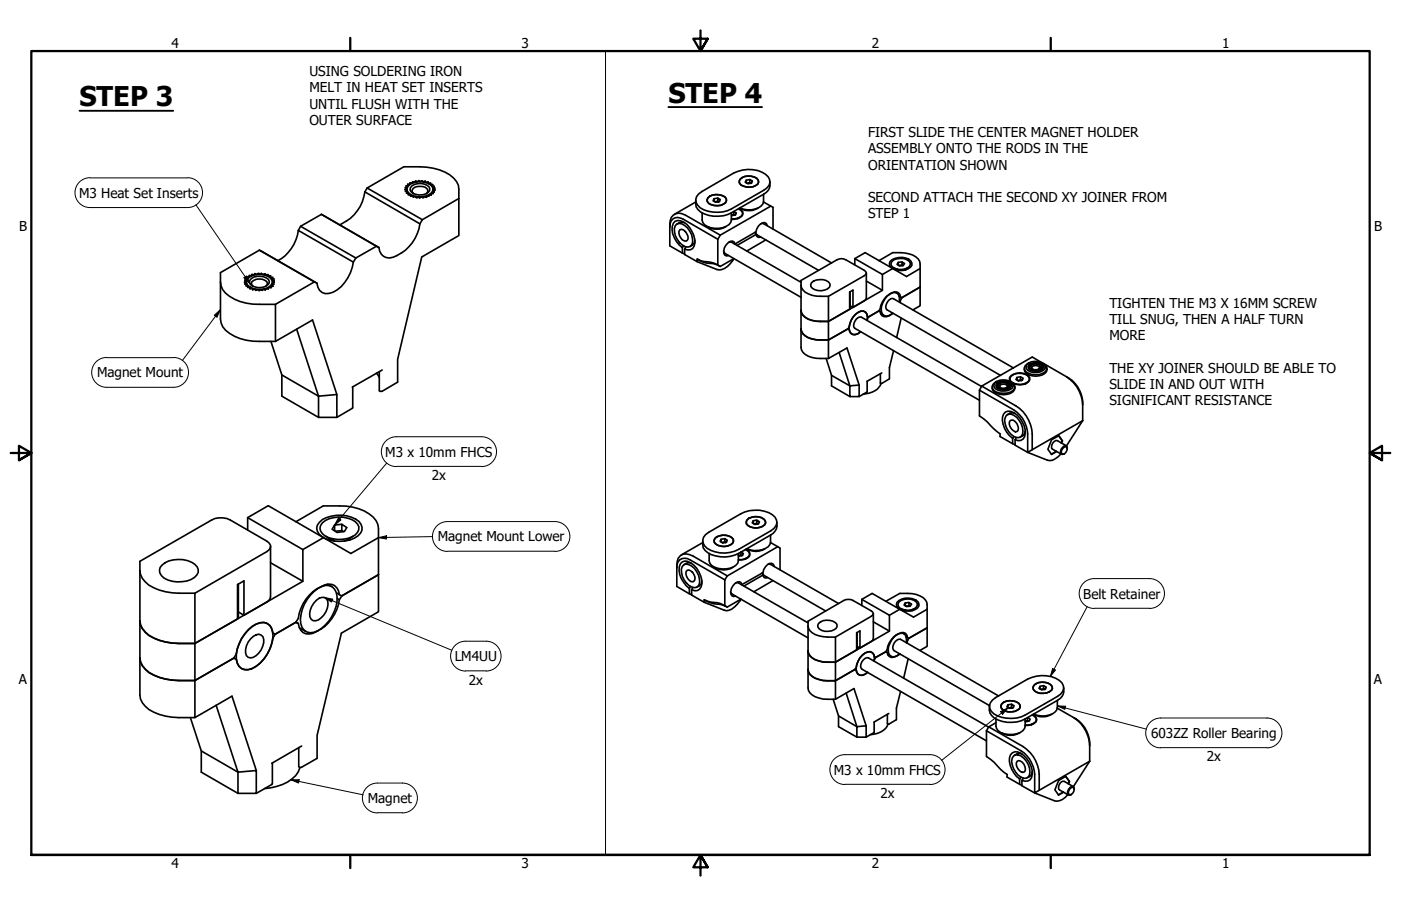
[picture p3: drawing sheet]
<svg xmlns="http://www.w3.org/2000/svg" width="432mm" height="279mm" viewBox="0 0 432 279" stroke-linecap="round" stroke-linejoin="round" font-family="sans-serif">
<!-- layer: Visible (ANSI) -->
<g fill="none" stroke="#000" stroke-width=".51">
<path d="M112.5 59.2a13 13 0 0 1-7.8 10.1M112.5 59.2l16.9 9.8M113.2 58l11.3-6.6a26.4 26.4 0 0 1 12.7 1.7 6.7 6.7 0 0 1 4.2 8.1M113.2 58l-.7 1.2M113.2 58l17 9.8M125.9 57.3a5.6 5.6 0 0 1 7.1 0 1.65 1.65 0 0 1-.7 2.7 6 6 0 0 1-6.4-.6l-.4-.7v-.7zM126.9 57.3a4.3 4.3 0 0 1 5.3 .3l.3 .6a2.08 2.08 0 0 1-2.3 1.9 3.7 3.7 0 0 1-3.8-1.6l.1-.6zM127.5 59.8l-.4-.6a1.46 1.46 0 0 1 1.4-1.7 2.88 2.88 0 0 1 3.4 1.2l-.5 1.1M132.7 56.5h-.7v-.4l-.7 .2-.2-.4-.7 .2-.3-.3-.6 .2-.4-.3-.4 .4-.6-.3-.3 .4-.6-.1-.1 .4-.7-.1v.4h-.7l.2 .4-.7 .1 .3 .4-.6 .1 .4 .4-.5 .2 .5 .3-.3 .3 .6 .2-.3 .4h.7l-.1 .5h.7v.4l.7-.1 .1 .4 .6-.2 .3 .4 .6-.3 .4 .3 .5-.3 .5 .3 .3-.4 .7 .2 .1-.3h.7l.1-.4h.7l-.1-.3 .7-.1-.3-.4 .7-.1-.4-.4 .5-.2-.5-.3 .5-.3-.6-.2 .4-.3M132.7 56.5h.1M132.7 56.5v.4l.6 .1-.2 .3 .6 .2M133.7 57.5h.1"/>
<path d="M215.3 59.8l10.9-6.5a9.4 9.4 0 0 1 10.5 1.2 2.65 2.65 0 0 1-1.3 4.2l-9.9 5.7a10.1 10.1 0 0 1-9.7-.3 2.61 2.61 0 0 1-.5-4.3zM228.1 55.3a4 4 0 0 1 5.6 .3l.1 .5a3 3 0 0 1-3.7 1.6 1.99 1.99 0 0 1-2.3-1.8zM230 55.6l-.3 .6 .8 .4 1.1-.1 .3-.7-.8-.4v.9l.3 .2M231.1 55.4l-1.1 .2v.8M231.1 56.3l-.9 .2M235.3 59.9v2.3a4.3 4.3 0 0 1-5 2.5l-2.3-.5a5.5 5.5 0 0 0 5.6 0M237.3 56a3.4 3.4 0 0 1-1.9 3.9l-9.9 5.7a9.3 9.3 0 0 1-10.4-1l-.5-.8-.2-2.1M79.9 77.2l-12 6.9v14.3a5.3 5.3 0 0 0 2.8 4.4 15.3 15.3 0 0 0 9.2 2.5h5M79.9 77.2l17.8 10.1M79.9 77.2l17 9.7M91.9 71.1a12.4 12.4 0 0 1-6.3 9.3M91.9 71.1l17 9.7"/>
<path d="M92.6 69.8l-.7 1.3M92.6 69.8l17.1 9.8M99.1 66.1l-6.5 3.7M99.1 66.1l17.7 10.2M99.1 66.1l16.9 9.8M109.7 79.6l-.8 1.2M116 75.9l-6.3 3.7M116 75.9l.8 .4M129.4 69a12.5 12.5 0 0 1-9.3 10.6 3.2 3.2 0 0 1-3.3-3.3M130.2 67.8l-.8 1.2M141.4 61.2v11.4l-11.4 6.6-7.4 31.6v7.1l-4.8 2.8h-.8l-.1-6.1M141.4 61.2l-11.2 6.6"/>
<path d="M206.4 70.1a2.56 2.56 0 0 1 1.2-2.8 2.56 2.56 0 0 1 3 .3l10.6 6.2M208.6 69.1a2.86 2.86 0 0 1 3.3 1.2 5.3 5.3 0 0 1 1.3 5.1 1.84 1.84 0 0 1-2.9 .2 5.4 5.4 0 0 1-2.2-5.9zM209.6 70.8a2.38 2.38 0 0 1 2.2 3.3l-.3 .3a2.47 2.47 0 0 1-1.9-3.6zM210.3 76.4a7.5 7.5 0 0 1-3.1-6.6 2.02 2.02 0 0 1 1.3-1.8 2.02 2.02 0 0 1 2.1 .5 8 8 0 0 1 3.6 6.4 2.07 2.07 0 0 1-1 2 2.07 2.07 0 0 1-2.2-.1M210.3 76.4v1.6l.7 .4M210.6 75.8l-.3 .6M211 76.8v1.7l3.9 2.2v-.8a7.8 7.8 0 0 0 4.9 1.4l2.2 .9M211 68.7a2.08 2.08 0 0 0-2.3 .4M211.4 76.1l-.4 .7M214.2 74.2a2.23 2.23 0 0 1-1.5 1.8M214.4 62.3l-6.6 3.8M214.9 79.9a7.5 7.5 0 0 0 4 .9l2.3 .9"/>
<path d="M216.4 65.7v2.2a2.92 2.92 0 0 0 2.6 2.3 5.8 5.8 0 0 0 6.2-1.6l.2-2.9M218.1 69.9a5.5 5.5 0 0 0 5.6 0M218.2 61a4.1 4.1 0 0 1 5.6 .3 1.67 1.67 0 0 1-1.6 2 4.2 4.2 0 0 1-4.2-1.1l-.1-.6zM220.1 61.3l-.3 .6 .8 .5 1.1-.2 .3-.7-.8-.4v.9l.3 .2M221.2 61.1l-1.1 .2v.8M221.2 62l-.9 .2M221.2 73.8v7.9M222 72.5l-10.6-6.1a3 3 0 0 0-3.5-.3 3 3 0 0 0-1.5 3.2v6.5l3.9 2.2M222 72.5l-.8 1.3M223 77.4l.5 .8 23.4 13.5M224.6 74.7h.8l21.5 12.4M226.2 66.2l-.8 .1"/>
<path d="M226.4 75.2h.1M226.4 66.3l-.2-.1v-1l.7 .5-.2 .6-1.3 .1M226.5 75.2l-.2-.6a1.73 1.73 0 0 0-2.5 1 2.74 2.74 0 0 0-.4 3.1l.5 .2 .6-.1M227.4 67.4h.1M227.6 64.4a1.47 1.47 0 0 1 1.1 2.1 3.9 3.9 0 0 1-3.3 1M227.7 64.3l1.2 1a1.66 1.66 0 0 1-1.4 2.1l-2.1 .2M228 67.1l-.7 .3M232.6 71.7l.4 .2M233 72.3a.99 .99 0 0 0 1.4 .8M233 71.9l.4 .6 18.9 10.9M233 71.9v.4M233 72.3l-5.9 3.4"/>
<path d="M234.5 69h.8l21 12.1M235.3 62.3l2.3 1.3M236 74l-5.8 3.4M236.5 69.6l-.3-.6a1.7 1.7 0 0 0-2.5 .7l-.7 1.8-6.5 3.7M237.6 63.6l.7 .3v6.8M237.6 63.6l-15.6 8.9M263.5 79.8l3.1-1.9 12.8 7.4 4.2-2.5a3.7 3.7 0 0 0-3.4-4.5l-2.6-.4h-2.5l-4.2 2.5M263.5 79.8l8.5 4.8v4.9l-16.7 9.6v-7.7a11.3 11.3 0 0 1-7.1-1.3l-1.2-1.4-.1-.8M263.5 79.8v1.9M67.9 86.9a5.3 5.3 0 0 0 2.8 4.5 15.3 15.3 0 0 0 9.2 2.5h5v11.4l11.4-6.6 7.5 23M75.4 86.4l.6-.2-.3-.3 .7-.1-.2-.4 .7-.1-.1-.3h.7l.2-.4 .6 .2 .2-.4 .7 .2 .4-.3 .5 .3 .5-.3 .4 .3 .5-.1 .3 .3 .6-.1 .1 .4h.7l-.1 .4h.7l-.2 .4 .7 .1-.4 .4 .6 .2-.4 .3 .4 .3-.6 .2 .4 .3-.6 .2 .2 .4h-.7l.2 .4h-.7v.4l-.7-.1-.2 .4M75.4 86.5l.5 .2-.5 .3 .5 .2-.4 .4 .6 .2-.3 .3 .7 .1-.2 .4"/>
<path d="M75.4 86.4v.1M76.3 88.6h.1M76.4 85.9a5.5 5.5 0 0 1 7.1 0 1.67 1.67 0 0 1-.7 2.7 6 6 0 0 1-6.4-.6l-.4-.7v-.7zM76.4 88.6h.6v.4M77 89h.1M77.1 89h.6l.2 .3 .6-.1 .3 .3 .6-.2 .4 .3 .5-.3 .5 .2 .4-.3 .5 .2M77.5 85.9a4.6 4.6 0 0 1 5.2 .3l.3 .6a2.23 2.23 0 0 1-2.3 1.8 4.4 4.4 0 0 1-3.5-.9l-.3-.6 .1-.6zM78 88.3l-.5-1a3 3 0 0 1 4.9 0l-.5 1M81.7 89.4h.1M96.9 86.9l-12 7M96.9 86.9l.8 .4M108.9 80.8a11.5 11.5 0 0 1-7.5 9.7 3.1 3.1 0 0 1-3.7-3.2"/>
<path d="M214.9 80.7l6.1 2.4a4.8 4.8 0 0 0 4.8-2.7l.4-.6-4.2 2.4M221.2 81.7l.8 .5M246.9 95.7a4.5 4.5 0 0 0 4.6 3.4h1.4M250.1 87.2a4.2 4.2 0 0 1 5.7 .3 1.65 1.65 0 0 1-1.7 2 4 4 0 0 1-4.2-1.1v-.6zM252.9 99.1h2.4v5.7h-2.4M255.3 91.4l11.5-6.8 .2-.4-.6-.8-5.7-3.3a2.75 2.75 0 0 0-2.8 0l-11 6.4v20.6a4.5 4.5 0 0 0 4.6 3.4l3.8 .1M262 90l-.1 5.4-6.6 3.7h-2.4M262 94.3l.9 .5v-5.3l-1 .5v5.4M267 84.2v7.7l-.6 .9-3.5 2M267 86.7l5 2.8M267.7 97.7l-.4 1.1a1.97 1.97 0 0 0-1.9-2.9 5.7 5.7 0 0 0-3.6 6.1 1.68 1.68 0 0 0 2.6 .9l.8-.6a2.02 2.02 0 0 1-3.3 .1l-.2-.8-.3-.2M267.7 97.7l-.4-.2a1.64 1.64 0 0 0-1-1.5 1.64 1.64 0 0 0-1.8 .3 5.8 5.8 0 0 0-2.8 4.5l-.3 .6"/>
<path d="M270.9 95.9l.4 .2a1.68 1.68 0 0 0 1 1.5 1.68 1.68 0 0 0 1.8-.3l1.1-.7M270.9 95.9l-3.2 1.8M271.4 96.7l1 .6M274.3 80.6a4.9 4.9 0 0 1 6.4-.1l.4 .7a2.23 2.23 0 0 1-2.2 2.1 4.9 4.9 0 0 1-4.6-1.3l-.2-.7zM275 80.6a4.1 4.1 0 0 1 5.5 .4 1.79 1.79 0 0 1-1.8 2 3.7 3.7 0 0 1-4.1-1.3zM275.1 82.8l-3.1 1.8M275.5 82.6l1.4 .8M275.8 90l.6 .4M275.9 82.9l.1 .3M276.1 83v.2M276.9 80.9l-.4 .6 .7 .5 1.2-.1 .4-.6-.8-.5v.9l.3 .2M277.1 91.4l.8 .4"/>
<path d="M277.2 93.1a2.02 2.02 0 0 0-1.9-2.9 5.7 5.7 0 0 0-3.6 6.1 1.68 1.68 0 0 0 2.6 .9l.8-.6M277.2 92.3l.4 .2M277.6 91.6a1.68 1.68 0 0 0-1-1.5 1.68 1.68 0 0 0-1.8 .3 6.5 6.5 0 0 0-3.5 4.8l-.4 .7M277.6 92.5l-.2 .8M277.7 98.1l-1.3 6M277.9 91.8l-.3 .7M278 80.8l-1.1 .1v.9M278 81.7l-1 .2M279.1 83v.2M279.3 82.9l-.1 .3M279.7 82.6l-1.3 .8M283.6 88.5v5.8l-2.2 1.3"/>
<path d="M283.6 82.8v5.7M283.6 88.5l-5.7 3.3M83.5 105.3l3.4 10.3v6.6l11.3 6.5M86.9 115.6l11.3 6.6M91.4 101.5l6.8 20.7M108.7 119.3v6.4l-4.9 3M116 115.1l.9 1.3M117.8 114.1l-9.2 5.3M246.9 101.4a4.5 4.5 0 0 0 4.6 3.4h1.4M252.9 104.8h2.4v5.8l5.7-3.3 3.8 11.4M254.6 110.6l1.7 5.2v3.2l5.6 3.3M256.3 115.8l5.6 3.2"/>
<path d="M258.6 108.7l3.3 10.3M261.4 101.4l-6.1 3.4M261.9 119l2.9-.3v3.6h-2.9zM267.3 117.6l-.1 3.3-2.4 1.4M271.5 118.3a5.8 5.8 0 0 1-5.4 3.2M271.8 115l-4.6 2.6M275.4 108.1l-1.3 5.2v3.5l-2.6 1.5-.2-3M302.5 119.2l-36.9-21.3a2.35 2.35 0 0 0-2.4 3.1l38.7 22.4M302.6 119.1l10.6 6.1a10.8 10.8 0 0 1 4.9 8.6v4.9M302.6 119.1l-.7 1.2M305.8 119.3a1.77 1.77 0 0 0 1.4 2 4.9 4.9 0 0 0 5.4-1l.2-1M306.6 118.2a4 4 0 0 1 5.6 .2l.1 .7a3.7 3.7 0 0 1-5.5 .8l-.4-.6-.1-.6z"/>
<path d="M307.1 117.7a1.65 1.65 0 0 0-1.3 1.6 1.65 1.65 0 0 0 1.3 1.6 4.7 4.7 0 0 0 5.6-1.1 1.94 1.94 0 0 0-1.3-2.1M307.3 118.2l1.7-.7 .2 .2 .3-.2 1 .2 1 .9-.2 .2 .3 .1-.3 .2 .2 .1-.3 .1 .1 .2a4.8 4.8 0 0 1-2.9 .6l-.8-.3 .1-.2h-.4l.1-.2-.3-.1 .2-.2-.3-.1 .3-.1-.3-.2 .5-.3zM307.6 118.2a2.58 2.58 0 0 1 3.7 .6 1.93 1.93 0 0 1-2.9 1.1l-.7-.3-.4-.4zM308 118.4a2.03 2.03 0 0 1 2.8 .3 1.67 1.67 0 0 1-1.5 1.1 1.67 1.67 0 0 1-1.5-1zM308.4 119.6l-.3-.4a1.34 1.34 0 0 1 1.2-.8 1.34 1.34 0 0 1 1.2 .8l-.2 .4M309.9 117.6h.1M311.5 117.7l-.4-.6a2.03 2.03 0 0 1 2.1-2 3.8 3.8 0 0 1 4.2 1.4 2 2 0 0 1-2 2.1l-1.1 .1-1.9-.4M311.5 116.1a4 4 0 0 1 5.6 .3l.1 .6a3 3 0 0 1-3.7 1.5 1.99 1.99 0 0 1-2.2-1.8zM312.1 118l.7 .5M312.4 113.5l-37-21.4a1.94 1.94 0 0 0-2.3 1.9l-.1 .7 .4 .9 35 20.2M312.7 118.4h.1M313.4 116.4l-.3 .6 .8 .5 1.2-.2 .2-.7-.8-.4v1l.3 .1"/>
<path d="M314.5 116.2l-1.1 .2v.8M314.5 117.2l-.9 .1M315.7 113.6a1.77 1.77 0 0 0 1.4 2 4.9 4.9 0 0 0 5.4-1l.2-1M315.8 118.4h.1M316.4 118l-.7 .5M316.5 112.5a4 4 0 0 1 5.6 .2l.1 .6a3.7 3.7 0 0 1-5.5 .9l-.4-.6-.1-.6zM317.1 112a1.67 1.67 0 0 0-.9 2.7 5.3 5.3 0 0 0 5.9 0 1.5 1.5 0 0 0-.4-2.6M317.2 112.5l1.7-.7 .3 .2 .1-.2 1.1 .2 .9 .6-.1 .2 .2 .1-.2 .2 .3 .1-.4 .4 .1 .2a4.8 4.8 0 0 1-2.9 .6l-.8-.4 .1-.1h-.4l.1-.2-.3-.2 .2-.1-.3-.1 .2-.1-.2-.2 .5-.4zM317.5 112.5a2.58 2.58 0 0 1 3.7 .6 1.7 1.7 0 0 1-2.1 1.2l-1.5-.4-.4-.4zM317.9 112.7a1.66 1.66 0 0 1 2.8 .7 1.77 1.77 0 0 1-3-.3zM318.3 113.9l-.4-.4a1.39 1.39 0 0 1 1.3-.8 1.39 1.39 0 0 1 1.2 .8l-.2 .4M321.7 112.1l7 4.1a9.4 9.4 0 0 1 5 7.8v5.7"/>
<path d="M321.7 112.1l-3.6-2-15.5 9M328.7 116.2a10.8 10.8 0 0 1 5 8.6M98.2 122.2l5.6-.5v7h-5.6zM301.9 120.3v8a18.3 18.3 0 0 1 4.4 4l1.9 1.5v.8l4.7 2.5M301.9 120.3l10.6 6.1a9.3 9.3 0 0 1 4.2 7.4v5.7l17-9.8M310.2 128.1a2.29 2.29 0 0 1 3.2 .6 4.9 4.9 0 0 1 1.4 5.9 2.29 2.29 0 0 1-3.2-.7 5.7 5.7 0 0 1-1.8-5.1zM311.3 129.7a1.46 1.46 0 0 1 2.1 1 1.81 1.81 0 0 1 0 2.4 2.4 2.4 0 0 1-2.1-3.4zM312.1 135.2a7.5 7.5 0 0 1-3.1-6.6 2.08 2.08 0 0 1 1.3-1.8 2.08 2.08 0 0 1 2.2 .5 7.3 7.3 0 0 1 3.3 7.4 1.91 1.91 0 0 1-2.9 .9M312.1 135.2v1.6M312.5 134.6l-.4 .6M312.9 127.5a2.17 2.17 0 0 0-2.4 .4M312.9 135.6v1.7l3.8 2.2 6.1 2.4a3.3 3.3 0 0 0 3.3-1.1l.9-.8"/>
<path d="M313.2 134.9l-.3 .7M316 132.9a1.99 1.99 0 0 1-1.5 1.9M325.6 139.2l-1.6 .9M326.3 134.4l1 1.5-.2 .8M327.3 135.9l-.1 .8M327.5 136l-1.2-1.6-2.2 1.2-1.1 3 1.1 1.5 1.5-.8M327.6 138.2l.9-.5 .3 .2a1.39 1.39 0 0 1-.2 1.5 1.39 1.39 0 0 1-1.4 .5v-1.1zM328.7 137.5l-2.8-1.6a1.76 1.76 0 0 0-1.5 2.6l2.8 1.6M328.9 138.4v-.7l-.4-.2a1.85 1.85 0 0 0-1.5 2.5h1M333.7 129.7l-5 7.8M76.3 159.6l6.4-3.6 25.4 14.7 8.5-4.9a6.9 6.9 0 0 0-4.3-8.2 17.3 17.3 0 0 0-7.7-1.6h-5l-8.4 4.9M76.3 159.6l17 9.9v9.8l-33.2 19.1v-15.5a25.9 25.9 0 0 1-12.7-1.6 6.8 6.8 0 0 1-4.3-5.3"/>
<path d="M76.3 159.6v3.8M50 174.2a8.7 8.7 0 0 1 10.1-.1 2.38 2.38 0 0 1-.2 4 8.6 8.6 0 0 1-10.1-.6 2.24 2.24 0 0 1 .2-3.3zM83.4 168.5l-.2 16.1-1 1.1-7 4M83.4 173.5l9.9 5.8M98.5 161a9.9 9.9 0 0 1 9.8-1.5 3.9 3.9 0 0 1 3.3 4 6.8 6.8 0 0 1-6.8 3.4 7 7 0 0 1-7-3.1l-.2-1 .3-.9zM99.4 161.2a8.4 8.4 0 0 1 10.8 .5 2.66 2.66 0 0 1-1.8 3.9 8.9 8.9 0 0 1-9-1 2.24 2.24 0 0 1 0-3.4zM99.7 165.8l-6.4 3.7M100.4 165.4l2.7 1.5M101.2 165.9l.2 .6M101.6 166.1v.5M103.1 161.9l-.7 1.3 1.5 1 2.3-.3 .7-1.2-1.6-1v1.9l.6 .4M105.3 161.7l-2.2 .2v1.7"/>
<path d="M105.3 163.6l-1.9 .2M107.6 166.1v.5M108 165.9l-.2 .6M108.8 165.4l-2.7 1.5M116.6 177.2v11.5l-11.4 6.6-7.5 31.5v7.1l-4.7 2.7h-.7l-.2-.2v-5.8M116.6 165.8v11.4M116.6 177.2l-11.3 6.6M208.6 175.1a2.55 2.55 0 0 1 1.2-2.7 2.55 2.55 0 0 1 3 .3l10.6 6.1M210.8 174.2a3.3 3.3 0 0 1 4 2.1 4.8 4.8 0 0 1 .6 4.2 1.89 1.89 0 0 1-2.9 .2 5.5 5.5 0 0 1-2.3-5.9zM211.8 175.9a2.11 2.11 0 0 1 2.4 2l-.2 1.2-.4 .3a2.39 2.39 0 0 1-1.8-3.5zM213.2 173.7a2.08 2.08 0 0 0-2.4 .4M216.3 179.2a2.04 2.04 0 0 1-1.5 1.8"/>
<path d="M216.6 166.8a4 4 0 0 0 4 4.6 9.9 9.9 0 0 0 7-.7M216.6 167.3l-6.6 3.8M217.5 164.8l10.8-6.4a9.2 9.2 0 0 1 10.6 1.1 2.65 2.65 0 0 1-1.3 4.2l-10 5.7a9.1 9.1 0 0 1-10.4-1.1 2.47 2.47 0 0 1 .3-3.5zM218.6 170.7v2.2a2.92 2.92 0 0 0 2.6 2.4 6 6 0 0 0 6.2-1.6l.2-3M220.3 174.9a5.1 5.1 0 0 0 5.6 0M220.3 166.1a4.1 4.1 0 0 1 5.7 .2 1.67 1.67 0 0 1-1.7 2 4 4 0 0 1-4.1-1l-.1-.7zM222.2 166.3l-.3 .6 .9 .5 1.1-.1 .3-.7-.8-.5v1l.2 .2M223.4 166.1l-1.2 .2v.8M223.4 167.1l-.9 .2M223.4 178.8v8M224.2 177.6l-10.6-6.2a3.2 3.2 0 0 0-4.6 .7l-.4 2.2v6.5l3.9 2.3M224.2 177.6l-.8 1.2"/>
<path d="M226.8 179.8h.8l21.4 12.3M228.3 170.2l.8 .5-.2 .6-1.3 .1M228.3 170.3v.9l.3 .2M228.3 171.2l-.7 .1M229.6 172.4v.1M229.7 169.5a1.4 1.4 0 0 1 1.1 2 3.6 3.6 0 0 1-3.2 1.1M229.9 169.4a1.54 1.54 0 0 1 1.2 1.7 1.54 1.54 0 0 1-1.5 1.4l-2 .2M230.1 172.1l-.6 .4M230.3 160.3a4 4 0 0 1 5.5 .3 1.58 1.58 0 0 1-1.5 2 4 4 0 0 1-4.2-1.1l-.1-.6zM232.2 160.6l-.4 .6 .9 .5 1.1-.2 .3-.6-.9-.5v1l.4 .1M233.2 160.4l-1 .2v.8M233.2 161.4l-.9 .1"/>
<path d="M234.8 176.8l.3 .2M235.1 177.4l.5 .8 1-.1M235.1 177l.4 .5 18.9 10.9M235.1 177v.4M235.1 177.4l-5.8 3.3M236.7 174.1h.8l20.9 12M237.5 165v2.2a2.92 2.92 0 0 1-2.6 2.3 6.9 6.9 0 0 1-4.7-.3 5.1 5.1 0 0 0 5.6 0M237.5 167.3l2.2 1.3M238.2 179.1l-5.9 3.4M238.6 174.7l-.2-.6-.5-.4a2.81 2.81 0 0 0-2.8 2.9l-6.4 3.7M239.5 161.1a3.5 3.5 0 0 1-1.9 3.9l-10 5.7M239.7 168.6l.7 .4v6.7"/>
<path d="M239.7 168.6l-15.5 9M43.1 191.5a7.6 7.6 0 0 0 6 6l3.9 .8 2.1 .1M55.1 198.4h5v11.5h-5M60.1 182.9l22.1-12.8a1.7 1.7 0 0 0 1.2-1.6 1.7 1.7 0 0 0-1.2-1.6l-11.3-6.6a6.3 6.3 0 0 0-5.6 0l-22.2 12.8v41.3a7.6 7.6 0 0 0 6 5.9 28.7 28.7 0 0 0 11 1M73.5 180.1v10.1l-.3 .7-13.1 7.5h-5M73.5 188.7l1.7 1v-10.6l-2 1.2v10.6M76.4 194.4a6 6 0 0 1 5.8-2.2 3.8 3.8 0 0 1 1.9 3.8 12.1 12.1 0 0 1-6.6 10.2 3.2 3.2 0 0 1-4.7-3 12.5 12.5 0 0 1 3.6-8.8zM77.2 197a2.75 2.75 0 0 1 3.3-1.2 2.74 2.74 0 0 1 .5 3.5 5.1 5.1 0 0 1-3.8 3.6 1.86 1.86 0 0 1-1.5-2.6l.8-2.2zM84.8 195.6l-.7-.4a3.2 3.2 0 0 0-5-2.8 12.5 12.5 0 0 0-6.3 9.3l-.7 1.2M84.8 195.6l-.7 1.2a11.4 11.4 0 0 1-7.5 9.7 3.1 3.1 0 0 1-3.8-3.2M91.2 191.9l-6.4 3.7M92.3 193.6l1.9 1.2"/>
<path d="M96.8 182.4a5.1 5.1 0 0 1 5.6-1.4 6.3 6.3 0 0 1 .7 7.5 11.2 11.2 0 0 1-6.4 6.5 3.4 3.4 0 0 1-4.1-4 12.5 12.5 0 0 1 4.2-8.6zM97.6 185a1.98 1.98 0 0 1 3.4 .4 5.6 5.6 0 0 1-3.8 6.1 1.75 1.75 0 0 1-1.8-2.3 6.3 6.3 0 0 1 2.2-4.2zM101 180.1l1.2 .8M103.7 182.8l1.6 1M103.9 184.6l.7 .4M104.6 183.4a3.3 3.3 0 0 0-2-3.1 3.3 3.3 0 0 0-3.6 .6 12.5 12.5 0 0 0-7.1 9.8l-.7 1.2M104.6 185a12.4 12.4 0 0 1-9.3 10.5 3.1 3.1 0 0 1-3.4-3.2l-.7-.4M105.3 183.8l-.7 1.2M212.5 181.5a7 7 0 0 1-2.8-7.6 2.03 2.03 0 0 1 3.1-.4 7.2 7.2 0 0 1 3.3 7.5 1.91 1.91 0 0 1-2.9 .9M212.5 181.5v1.6l.7 .3M212.8 180.8l-.3 .7M213.2 181.9v1.6l3.8 2.2v-.7a9.1 9.1 0 0 0 4.9 1.4l2.3 .8"/>
<path d="M213.6 181.2l-.4 .7M217 185.7l6.1 2.5a3.6 3.6 0 0 0 4.1-1.8l1.1-1.6-4.1 2.4M217 185a8.4 8.4 0 0 0 4 .9l2.4 .9M223.4 186.8l.8 .4M225.2 182.5l.4 .7 23.4 13.5M228.5 180.3h.2M228.7 180.3l-.3-.6a1.76 1.76 0 0 0-2.5 .9 2.74 2.74 0 0 0-.3 3.1l.5 .3 .6-.2M252.3 192.3a4.1 4.1 0 0 1 5.6 .2 1.67 1.67 0 0 1-1.6 2.1 3.9 3.9 0 0 1-4.2-1.2l-.1-.6zM257.5 196.5l11.5-6.8 .2-.5-.7-.8-5.6-3.2a3.2 3.2 0 0 0-2.8 0l-11.1 6.4v20.6a3.6 3.6 0 0 0 3.4 3.1l1.3 .3h3.8M264.2 195.1l-.2 5.3-6.5 3.8h-2.5M264.2 199.4l.8 .4v-5.2l-1 .5v5.3M265.6 184.8l3.2-1.8 12.8 7.3 4.2-2.4a3.8 3.8 0 0 0-3.4-4.6l-1.3-.2-3.8-.1-4.3 2.4"/>
<path d="M265.6 184.8l8.5 4.9v4.9l-16.6 9.6v-7.7a11.9 11.9 0 0 1-7.2-1.4l-.7-.6-.6-1.5M265.6 184.8v2M269.2 189.2v7.8l-.7 .8-3.5 2M269.2 191.8l4.9 2.8M276.5 185.7a4.8 4.8 0 0 1 6.4-.2l.3 .7a2.13 2.13 0 0 1-2.1 2.1 4.5 4.5 0 0 1-4.7-1.3l-.1-.6zM277.1 185.6a4 4 0 0 1 5.6 .5 1.87 1.87 0 0 1-1.8 2 4 4 0 0 1-4.1-1.3v-.6zM277.3 187.9l-3.2 1.8M277.6 187.7l1.4 .7M277.9 195.1l.7 .4M278.1 187.9l.1 .4M278.3 188v.3M279 185.9l-.4 .7 .8 .5 1.1-.2 .4-.6-.7-.5v1l.2 .1"/>
<path d="M279.3 196.4l.8 .4M279.3 198.2a2.29 2.29 0 0 0-1.1-2.9 5.1 5.1 0 0 0-4.5 5.2 1.74 1.74 0 0 0 .8 1.8 1.74 1.74 0 0 0 2-.1l.8-.6M279.4 197.3l.3 .2M279.7 196.7a1.64 1.64 0 0 0-1-1.6 1.64 1.64 0 0 0-1.8 .4 6.5 6.5 0 0 0-3.5 4.8l-.4 .7M279.7 197.5l-.1 .8M280.1 196.8l-.4 .7M280.2 185.8l-1.2 .1v.9M280.2 186.8l-1.1 .1M281.2 188v.3M281.5 187.9l-.1 .4M281.9 187.7l-1.4 .7M285.8 193.6v5.7l-2.3 1.3"/>
<path d="M285.8 187.9v5.7M285.8 193.6l-5.7 3.2M43.1 202.9a7.6 7.6 0 0 0 6 6l3.9 .8 2.1 .2M55.1 209.9h5v11.4l11.4-6.6 7.5 22.9M66.6 217.5l6.7 20.6M72.1 202.9l-12 7M72.1 202.9l.7 .4M249 206.4a3.6 3.6 0 0 0 3.4 3.1l2.6 .4M249 200.7a3.6 3.6 0 0 0 3.4 3.1l2.6 .4M255 204.2h2.5v5.7h-2.5M255 209.9h2.5v5.7l5.7-3.3 3.8 11.5M256.8 215.6l1.6 5.2v3.3l5.7 3.2"/>
<path d="M260.8 213.7l3.3 10.4M263.5 206.4l-6 3.5M269.9 202.8l-.5 1.1a2.15 2.15 0 0 0-1.1-2.9 5.2 5.2 0 0 0-4.5 5.2 1.74 1.74 0 0 0 .8 1.8 1.74 1.74 0 0 0 2 0l.8-.7a2.02 2.02 0 0 1-3.3 .1l-.2-.8-.4-.2M269.9 202.8l-.4-.2a1.68 1.68 0 0 0-1-1.5 1.68 1.68 0 0 0-1.8 .3 5.8 5.8 0 0 0-2.8 4.5l-.4 .5M273 201l.4 .2a1.68 1.68 0 0 0 1 1.5 1.68 1.68 0 0 0 1.8-.3l1.2-.7M273 201l-3.1 1.8M273.6 201.8l1 .6M277.6 213.2l-1.3 5.2v3.5l-2.7 1.4-.1-3M279.9 203.1l-1.4 6.1M305.9 215.9l.9-.8 9.9-5.7a9.4 9.4 0 0 1 10.6 1.2 2.65 2.65 0 0 1-1.4 4.2l-9.9 5.7a10.1 10.1 0 0 1-9.7-.3 2.61 2.61 0 0 1-.4-4.3zM307.8 214.6l-30.2-17.4a2.32 2.32 0 0 0-2 3.5l29.4 16.9M308.7 217.1a4 4 0 0 1 5.6 .3l.2 .6a3.7 3.7 0 0 1-5.5 .8l-.5-.6v-.5z"/>
<path d="M310.6 217.4l-.3 .6 .8 .4 1.2-.1 .2-.7-.7-.4v.9l.2 .2M311.8 217.2l-1.2 .2v.8M311.8 218.1l-1 .2M318.6 211.4a4 4 0 0 1 5.6 .2l.2 .7a3.7 3.7 0 0 1-5.5 .8l-.4-.6-.1-.5zM320.5 211.6l-.3 .7 .9 .4 1.1-.1 .3-.7-.9-.4v.9l.3 .2M321.6 211.5l-1.1 .1v.9M321.6 212.4l-.9 .2M325.8 218.4l5.1 2.9a9.2 9.2 0 0 1 5 7.7v5.8M325.9 216v2.2a4.3 4.3 0 0 1-5 2.6l-2.4-.5M327.9 212.1a3.4 3.4 0 0 1-2 3.9l-9.9 5.7a9.3 9.3 0 0 1-10.3-1l-.6-.8-.2-2.1M58.7 221.3l3.3 10.3v6.5l11.3 6.6M62 231.6l11.3 6.5"/>
<path d="M73.3 238.1l5.7-.5v7.1h-5.7zM83.9 235.3v6.4l-4.9 3M92.5 236.7a9.5 9.5 0 0 1-7.2 5.8l-3.8 .7M93 230.1l-9.2 5.3M258.4 220.8l5.7 3.3M264.1 224.1l2.9-.3v3.5h-2.9zM269.4 222.6v3.3l-2.4 1.4M273.7 223.3a5.8 5.8 0 0 1-5.5 3.3M273.9 220l-4.5 2.7M304 225.4v7.9a17 17 0 0 1 4.5 4.1l1.9 1.4v.8l4.6 2.6M304 225.4l10.6 6.1a9 9 0 0 1 4.3 7.3v5.7l17-9.7M304.7 224.2l-37-21.3a2.32 2.32 0 0 0-2 3.5l38.3 22.1"/>
<path d="M304.7 224.2l10.6 6.1a10.8 10.8 0 0 1 5 8.5v4.9M304.7 224.2l-.7 1.2M307 221.7v2.3a2.92 2.92 0 0 0 2.6 2.3 5.8 5.8 0 0 0 6.2-1.6l.2-3M307 222.9l-2.3 1.3M308.7 226a5.5 5.5 0 0 0 5.6 0M312.4 233.2a2.29 2.29 0 0 1 3.1 .6 4.9 4.9 0 0 1 1.4 5.8 2.29 2.29 0 0 1-3.1-.6 5.9 5.9 0 0 1-1.8-5.2zM313.5 234.8a2.17 2.17 0 0 1 2.5 2.4l-.4 .9a2.4 2.4 0 0 1-2.1-3.3zM314.6 239.6l-.3 .6M315 232.5a2.17 2.17 0 0 0-2.4 .4M315.4 240l-.4 .7M316.7 221.3v.9l.3 .2M316.7 222.2l-.7 .2"/>
<path d="M316.7 221.3l.8 .4-.3 .7h-1.2M318 223.5h-.1M318.1 220.5a1.47 1.47 0 0 1 1.1 2.1 3.9 3.9 0 0 1-3.2 1M318.1 238a1.99 1.99 0 0 1-1.5 1.8M318.3 220.4a1.45 1.45 0 0 1 1.1 1.2 1.45 1.45 0 0 1-.6 1.5l-1.8 .6h-1M318.5 223.1l-.7 .4M318.6 220.3a5.5 5.5 0 0 0 5.6 0M328.4 239.5l1.1 1.4-.3 .8M330.9 221.3a10.8 10.8 0 0 1 5 8.6M335.9 234.8l-5.1 7.8M314.3 240.2a7.5 7.5 0 0 1-3.2-6.6 2.13 2.13 0 0 1 3.5-1.3 7.4 7.4 0 0 1 3.3 7.5 2.05 2.05 0 0 1-2.9 .9M314.3 240.2v1.7"/>
<path d="M315 240.7v1.6l3.9 2.2 6.1 2.5a3.8 3.8 0 0 0 4.1-2M327.7 244.3l-1.5 .8M329.5 240.9l-.2 .8M329.6 241l-1.1-1.6-2.2 1.3-1.2 2.9 1.2 1.6 1.5-.9M329.8 243.3l.8-.5 .4 .2a1.39 1.39 0 0 1-.2 1.4 1.39 1.39 0 0 1-1.4 .5v-1zM330.8 242.6l-2.8-1.6a1.72 1.72 0 0 0-1.5 2.6l2.8 1.6M331.1 243.4l-.1-.6-.4-.3a1.92 1.92 0 0 0-1.4 2.5l.4 .2 .6-.2"/>
</g>
<g fill="#000">
<circle cx="124.9" cy="57.8" r=".25"/>
<circle cx="125" cy="59" r=".25"/>
<circle cx="126.4" cy="56.4" r=".25"/>
<circle cx="127.2" cy="56.1" r=".25"/>
<circle cx="126.6" cy="60.5" r=".25"/>
<circle cx="128.3" cy="61" r=".25"/>
<circle cx="130.3" cy="61" r=".25"/>
<circle cx="131.3" cy="60.8" r=".25"/>
<circle cx="75.8" cy="88.1" r=".25"/>
<circle cx="76.2" cy="85.4" r=".25"/>
<circle cx="79.6" cy="84.3" r=".25"/>
<circle cx="79.8" cy="89.6" r=".25"/>
<circle cx="81.5" cy="84.5" r=".25"/>
<circle cx="82.4" cy="84.7" r=".25"/>
<circle cx="83.2" cy="85.1" r=".25"/>
<circle cx="83.4" cy="88.7" r=".25"/>
<circle cx="83.8" cy="85.5" r=".25"/>
<circle cx="83.9" cy="88.3" r=".25"/>
<circle cx="84.3" cy="86" r=".25"/>
<circle cx="307" cy="118.7" r=".25"/>
<circle cx="307" cy="119" r=".25"/>
<circle cx="307.1" cy="119.3" r=".25"/>
<circle cx="307.1" cy="118.4" r=".25"/>
<circle cx="307.3" cy="118.2" r=".25"/>
<circle cx="307.6" cy="119.8" r=".25"/>
<circle cx="307.7" cy="117.9" r=".25"/>
<circle cx="308" cy="120" r=".25"/>
<circle cx="308" cy="117.8" r=".25"/>
<circle cx="308.5" cy="117.7" r=".25"/>
<circle cx="309" cy="117.5" r=".25"/>
<circle cx="309.5" cy="117.5" r=".25"/>
<circle cx="310.5" cy="117.7" r=".25"/>
<circle cx="310.8" cy="117.9" r=".25"/>
<circle cx="311.1" cy="119.7" r=".25"/>
<circle cx="311.1" cy="118.1" r=".25"/>
<circle cx="311.4" cy="118.4" r=".25"/>
<circle cx="311.5" cy="118.6" r=".25"/>
<circle cx="311.5" cy="119.2" r=".25"/>
<circle cx="311.6" cy="118.9" r=".25"/>
<circle cx="312.7" cy="118.4" r=".25"/>
<circle cx="315.7" cy="118.4" r=".25"/>
<circle cx="316.9" cy="113" r=".25"/>
<circle cx="316.9" cy="113.3" r=".25"/>
<circle cx="317" cy="113.5" r=".25"/>
<circle cx="317.1" cy="112.7" r=".25"/>
<circle cx="317.2" cy="112.5" r=".25"/>
<circle cx="317.5" cy="114" r=".25"/>
<circle cx="317.6" cy="112.2" r=".25"/>
<circle cx="317.9" cy="112.1" r=".25"/>
<circle cx="318.4" cy="112" r=".25"/>
<circle cx="318.8" cy="114.5" r=".25"/>
<circle cx="318.9" cy="111.8" r=".25"/>
<circle cx="319.3" cy="114.5" r=".25"/>
<circle cx="320.2" cy="114.4" r=".25"/>
<circle cx="320.7" cy="112.2" r=".25"/>
<circle cx="321" cy="114" r=".25"/>
<circle cx="321.1" cy="112.4" r=".25"/>
<circle cx="321.3" cy="112.6" r=".25"/>
<circle cx="321.4" cy="112.9" r=".25"/>
<circle cx="321.4" cy="113.5" r=".25"/>
<circle cx="321.5" cy="113.2" r=".25"/>
<circle cx="308.9" cy="120.2" r=".25"/>
<circle cx="309.4" cy="120.2" r=".25"/>
<circle cx="310.3" cy="120.1" r=".25"/>
</g>
<!-- layer: Border (ANSI) -->
<path d="M107.9 11.7v4M215.9 9.4v6.3l-2.2-3.8h4.4l-2.2 3.8 2.2-3.8M323.8 11.7v4M3.3 139.7h6.4l-3.9-2.2v4.4l3.9-2.2-3.9 2.2M428.5 139.7h-6.4l3.9-2.2v4.4l-3.9-2.2 3.9 2.2M9.7 263.7v-248h412.4v248h-412.4h412.4M107.9 263.7v4M218.1 267.5l-2.2-3.8 2.2 3.8h-4.4l2.2-3.8v6.3M323.8 263.7v4" fill="none" stroke="#000" stroke-width=".7"/>
<!-- layer: Sketch Geometry (ANSI) -->
<path d="M186.6 15.7v248" fill="none" stroke="#000" stroke-width=".31"/>
<!-- layer: Symbol (ANSI) -->
<g fill="none" stroke="#000" stroke-width=".31">
<path d="M27.7 54.8a4.6 4.6 0 0 0-4.6 4.6 4.6 4.6 0 0 0 4.6 4.6h30.1a4.6 4.6 0 0 0 4.6-4.6 4.6 4.6 0 0 0-4.6-4.6M27.7 54.9h30.1M60.4 63.2l16.6 24.2M66 97.2l1.9-1.7-1 2.3zM67.9 95.5l-11.7 15.7M75.2 85.7l.8-.6 1 2.3zM32.9 110.2a4.6 4.6 0 0 0-4.6 4.6 4.6 4.6 0 0 0 4.6 4.6M32.9 110.3l20.6-.1a4.6 4.6 0 0 1 4.6 4.6 4.6 4.6 0 0 1-4.6 4.6h-20.6M118.6 136.3a4.6 4.6 0 0 1 3.5-1.6h26.3a4.6 4.6 0 0 1 4.6 4.6 4.6 4.6 0 0 1-4.6 4.5l-26.3 .1a4.6 4.6 0 0 1-4.1-2.7 4.6 4.6 0 0 1 .6-4.9zM104.3 159.7l.8 .6-2 1.6zM119.2 142.8l-16.1 19.1M116.6 165.8l2.5-.6v1z"/>
<path d="M133.3 165.5l-16.7 .3M137.9 170h33.1M171 160.8h-33.1a4.6 4.6 0 0 0-4.6 4.6 4.6 4.6 0 0 0 4.6 4.7M171 160.8a4.6 4.6 0 0 1 4.6 4.6 4.6 4.6 0 0 1-4.6 4.7M337.2 178.4a4.6 4.6 0 0 0-4.6 4.6 4.6 4.6 0 0 0 4.6 4.6M337.2 178.4h17.1M354.3 178.4a4.6 4.6 0 0 1 4.6 4.6 4.6 4.6 0 0 1-4.6 4.6M100.1 184.3l2.5 .5-.4 .9zM100.1 184.3l39.2 16.2M143.5 197.7a4.6 4.6 0 0 0-4.6 4.6 4.6 4.6 0 0 0 4.6 4.6M143.5 197.7h6.3a4.6 4.6 0 0 1 4.6 4.6 4.6 4.6 0 0 1-4.6 4.6M335.1 187.1l-11.4 21.5"/>
<path d="M337.2 187.6h17.1M143.5 206.9h6.4M308.4 219.5l2.2-1.2-1.6 2zM310.6 218.3l-20.4 16.2M324.4 206.2l.9 .4-1.6 2zM325.9 217.7l2.5 .1-.2 1zM325.9 217.7l27.4 7.2M357.7 221.4h32.8a4.6 4.6 0 0 1 4.6 4.6 4.6 4.6 0 0 1-4.6 4.6M357.7 230.6h32.8M357.7 221.4a4.6 4.6 0 0 0-4.6 4.6 4.6 4.6 0 0 0 4.6 4.6M89.7 240.5h2.5l-.2 1zM89.7 240.5l22.2 4.6"/>
<path d="M116.3 241.5a4.6 4.6 0 0 0-4.6 4.6 4.6 4.6 0 0 0 4.6 4.6M116.3 241.5h7.7a4.6 4.6 0 0 1 4.7 4.6 4.6 4.6 0 0 1-4.7 4.6M116.3 250.6h7.8M260.3 241.9h26.3M260.4 241.9a4.6 4.6 0 0 1-4.6-4.6 4.6 4.6 0 0 1 4.5-4.6h26.4a4.6 4.6 0 0 1 4.6 4.6 4.6 4.6 0 0 1-4.6 4.6"/>
</g>
<g fill="#000">
<path d="M66 97.2l1.9-1.7-1 2.3z" fill-rule="evenodd"/>
<path d="M75.2 85.7l.8-.6 1 2.3z" fill-rule="evenodd"/>
<path d="M104.3 159.7l.8 .6-2 1.6z" fill-rule="evenodd"/>
<path d="M116.6 165.8l2.5-.6v1z" fill-rule="evenodd"/>
<path d="M100.1 184.3l2.5 .5-.4 .9z" fill-rule="evenodd"/>
<path d="M324.4 206.2l.9 .4-1.6 2z" fill-rule="evenodd"/>
<path d="M325.9 217.7l2.5 .1-.2 1z" fill-rule="evenodd"/>
<path d="M308.4 219.5l2.2-1.2-1.6 2z" fill-rule="evenodd"/>
<path d="M89.7 240.5h2.5l-.2 1z" fill-rule="evenodd"/>
</g>
<path d="M24.5 34.2h28.9M206 33h28.9" fill="none" stroke="#000" stroke-width=".57"/>
<g font-size="8.4">
<text x="24.5" y="32.8">STEP 3</text>
<text x="206" y="31.6">STEP 4</text>
</g>
<g font-size="4.2">
<text x="52.8" y="14.7">4</text>
<text x="160.8" y="14.7">3</text>
<text x="268.7" y="14.7">2</text>
<text x="376.7" y="14.7">1</text>
<text x="95.4" y="23.5">USING SOLDERING IRON</text>
<text x="95.4" y="28.5">MELT IN HEAT SET INSERTS</text>
<text x="95.4" y="33.5">UNTIL FLUSH WITH THE</text>
<text x="95.4" y="38.5">OUTER SURFACE</text>
<text x="267.5" y="42.2">FIRST SLIDE THE CENTER MAGNET HOLDER</text>
<text x="267.5" y="47.2">ASSEMBLY ONTO THE RODS IN THE</text>
<text x="267.5" y="52.3">ORIENTATION SHOWN</text>
<text x="24.4" y="61">M3 Heat Set Inserts</text>
<text x="267.5" y="62.4">SECOND ATTACH THE SECOND XY JOINER FROM</text>
<text x="5.9" y="71.4">B</text>
<text x="267.5" y="67.4">STEP 1</text>
<text x="423.5" y="71.4">B</text>
<text x="341.9" y="94.9">TIGHTEN THE M3 X 16MM SCREW</text>
<text x="341.9" y="99.9">TILL SNUG, THEN A HALF TURN</text>
<text x="341.9" y="105">MORE</text>
<text x="29.9" y="116.4">Magnet Mount</text>
<text x="341.9" y="115">THE XY JOINER SHOULD BE ABLE TO</text>
<text x="341.9" y="120">SLIDE IN AND OUT WITH</text>
<text x="341.9" y="125">SIGNIFICANT RESISTANCE</text>
<text x="118.7" y="140.8">M3 x 10mm FHCS</text>
<text x="133.1" y="148.1">2x</text>
<text x="134.9" y="166.9">Magnet Mount Lower</text>
<text x="333.9" y="184.6">Belt Retainer</text>
<text x="140.1" y="203.8">LM4UU</text>
<text x="5.8" y="211.1">A</text>
<text x="144.5" y="211.1">2x</text>
<text x="423.4" y="211.1">A</text>
<text x="354.8" y="227.6">603ZZ Roller Bearing</text>
<text x="257" y="238.9">M3 x 10mm FHCS</text>
<text x="371.9" y="234.8">2x</text>
<text x="113.3" y="247.6">Magnet</text>
<text x="271.3" y="246.1">2x</text>
<text x="52.8" y="267.7">4</text>
<text x="160.8" y="267.7">3</text>
<text x="268.7" y="267.7">2</text>
<text x="376.7" y="267.7">1</text>
</g>
</svg>
